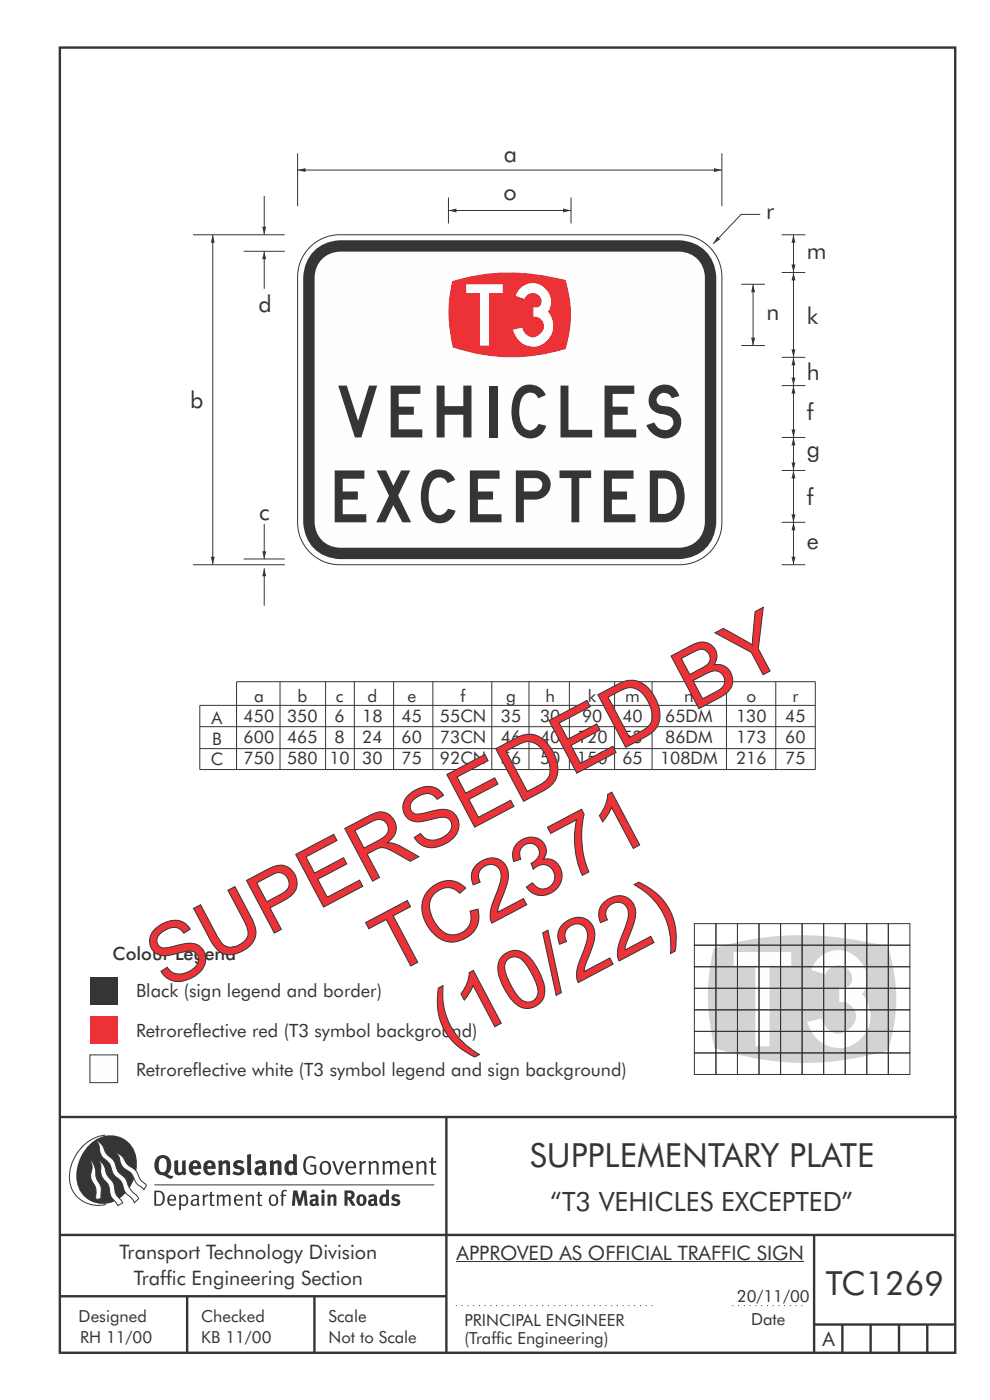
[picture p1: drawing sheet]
<svg xmlns="http://www.w3.org/2000/svg" width="210mm" height="297mm" viewBox="0 0 210 297" stroke-linecap="round" stroke-linejoin="round" font-family="sans-serif">
<g fill="none" stroke="#373435" stroke-width=".51">
<path d="M12.7 10.1h189.9v276.9h-189.9zM12.7 237h190.3M94.7 236.9v50.1M12.7 262h190M12.7 275h82M39.7 275v12M66.7 275v12M172.7 262v25M172.7 281h30M178.7 281v6M184.7 281v6M190.7 281v6"/>
<path d="M196.7 281v6"/>
</g>
<path d="M96.7 277h41.8" fill="none" stroke="#373435" stroke-width=".21" stroke-dasharray=".2 1" stroke-linecap="butt"/>
<path d="M96.9 267.7h73.6" fill="none" stroke="#373435" stroke-width=".21"/>
<g fill="#373435">
<path d="M64.9 245.6a1.61 1.61 0 0 1 2.1 0l-.2 .3a1.17 1.17 0 0 0-1.4-.2 1.17 1.17 0 0 0-.6 1.3 1.42 1.42 0 0 0 1.2 1.8l.7-.1v-1.2h-.8l-.1-.4h1.3v1.8a1.82 1.82 0 0 1-2.2 0 1.82 1.82 0 0 1-.6-2.1l.2-.7z" fill-rule="evenodd"/>
<path d="M68.2 246.5a1.77 1.77 0 0 0 .4 2.7 1.39 1.39 0 0 0 1.4-.5 1.39 1.39 0 0 0 .2-1.5 1.19 1.19 0 0 0-2-.7zM68.5 246.8a.83 .83 0 0 1 1 .1 .83 .83 0 0 1 .2 .9 .75 .75 0 0 1-.6 1.1 .75 .75 0 0 1-.8-.9v-.9z" fill-rule="evenodd"/>
<path d="M70.5 246.3h.4l.8 2.4 .8-2.4h.5l-1.1 2.9h-.4z" fill-rule="evenodd"/>
<path d="M73.6 246.7a1.74 1.74 0 0 0 .5 2.5l.9-.1 .5-.2-.2-.3a.89 .89 0 0 1-1.1 .2 .89 .89 0 0 1-.4-1h1.7a1.15 1.15 0 0 0-.4-1.4 1.15 1.15 0 0 0-1.5 .3zM74 246.8a.67 .67 0 0 1 .8-.1 .67 .67 0 0 1 .3 .8h-1.3z" fill-rule="evenodd"/>
<path d="M76.2 246.4l.4-.1 .1 .4 .5-.4h.5l-.2 .5a.61 .61 0 0 0-.8 .6v1.8h-.4z" fill-rule="evenodd"/>
<path d="M78.1 246.4l.5-.1 .1 .4a.89 .89 0 0 1 .9-.4 .89 .89 0 0 1 .7 .7v2.2h-.4v-2.2l-.1-.2-.3-.1-.8 .3v2.2h-.4z" fill-rule="evenodd"/>
<path d="M81.1 246.4l.4-.1 .1 .4a.83 .83 0 0 1 .8-.4 .83 .83 0 0 1 .7 .4 .86 .86 0 0 1 .9-.4 .86 .86 0 0 1 .7 .7v2.2h-.4l-.1-2.4a.5 .5 0 0 0-.8 .1l-.2 .2v2.1h-.5v-2.3l-.4-.2-.7 .3v2.2h-.4z" fill-rule="evenodd"/>
<path d="M85.7 246.7a1.74 1.74 0 0 0 .5 2.5l.9-.1 .5-.2-.2-.3a.89 .89 0 0 1-1.1 .2 .89 .89 0 0 1-.4-1h1.7a1.15 1.15 0 0 0-.5-1.4 1.15 1.15 0 0 0-1.4 .3zM86 246.8a.67 .67 0 0 1 .9-.1 .67 .67 0 0 1 .3 .8h-1.3z" fill-rule="evenodd"/>
<path d="M88.3 246.4l.4-.1 .1 .4a.89 .89 0 0 1 .9-.4 .89 .89 0 0 1 .7 .7v2.2h-.4v-2.2l-.1-.2-.3-.1-.8 .3v2.2h-.4z" fill-rule="evenodd"/>
<path d="M91.5 245.6l.4-.1v.8h.7l-.2 .4h-.5v2.1l.1 .1h.5l.1 .3a.71 .71 0 0 1-1.2-.6v-1.9h-.3v-.4h.3z" fill-rule="evenodd"/>
<path d="M37 246.3l.8-.2v2a.46 .46 0 0 0 .2 .6 .46 .46 0 0 0 .6-.2v-2.2l.8-.2v2.4l.2 .5-.6 .3-.2-.3a1.03 1.03 0 0 1-1.2 .3 1.03 1.03 0 0 1-.6-1.1z" fill-rule="evenodd"/>
<path d="M40.4 246.5a1.64 1.64 0 0 0 0 2.3 1.64 1.64 0 0 0 2.3 .1l-.4-.4a.78 .78 0 0 1-.9 .2 .78 .78 0 0 1-.5-.7h1.8a1.37 1.37 0 0 0-.6-1.7 1.37 1.37 0 0 0-1.7 .2zM41 246.9a.48 .48 0 0 1 .7-.1 .48 .48 0 0 1 .2 .6h-1z" fill-rule="evenodd"/>
<path d="M43.5 246.5a1.65 1.65 0 0 0-.2 2 1.65 1.65 0 0 0 1.9 .7l.5-.3-.3-.4a.78 .78 0 0 1-.9 .3 .78 .78 0 0 1-.5-.8h1.8a1.37 1.37 0 0 0-.6-1.7 1.37 1.37 0 0 0-1.7 .2zM44.1 246.9a.48 .48 0 0 1 .6-.1 .48 .48 0 0 1 .2 .6h-.9z" fill-rule="evenodd"/>
<path d="M46.3 246.3l.7-.2 .1 .4a.95 .95 0 0 1 1-.3 .95 .95 0 0 1 .7 .8v2.3h-.8v-2.3l-.3-.2-.5 .3v2.2h-.8z" fill-rule="evenodd"/>
<path d="M49.7 246.5a1.73 1.73 0 0 1 2-.1l-.2 .5-.6-.2a.42 .42 0 0 0-.6 .3l.2 .2a1.23 1.23 0 0 1 1.4 1.1 1.47 1.47 0 0 1-2.3 .9l-.3-.2 .3-.6 .7 .3a.47 .47 0 0 0 .7-.3 .87 .87 0 0 0-1-.5l-.4-.2-.1-.4z" fill-rule="evenodd"/>
<path d="M54.1 246.5l.3 .6 .3-.2a.62 .62 0 0 1 .9 .1v.4a1.21 1.21 0 0 0-1.3 .3 1.21 1.21 0 0 0-.2 1.3 1.19 1.19 0 0 0 1.7 0l.5 .4 .4-.5-.3-.3v-1.4a.96 .96 0 0 0-1.3-1.1zM55 248l.6-.1v.7a.43 .43 0 0 1-.6 .1 .43 .43 0 0 1 0-.7z" fill-rule="evenodd"/>
<path d="M57.2 246.3l.7-.2 .1 .4a.95 .95 0 0 1 1-.3 .95 .95 0 0 1 .7 .8v2.3h-.8v-2.3l-.3-.2-.5 .3v2.2h-.8z" fill-rule="evenodd"/>
<path d="M62.2 244.8v1.5a1.29 1.29 0 0 0-1.4 .2 1.29 1.29 0 0 0-.5 1.3 1.24 1.24 0 0 0 .5 1.3 1.24 1.24 0 0 0 1.5 0l.1 .2h.7l-.1-4.4zM61.5 246.9l.4-.1 .3 .2v1.5l-.3 .1a.48 .48 0 0 1-.6-.4 1.52 1.52 0 0 1 .2-1.3z" fill-rule="evenodd"/>
<path d="M52.4 245l.8-.2 .2 4.5h-.8l-.1-.2z" fill-rule="evenodd"/>
</g>
<path d="M22.4 240.8a9 9 0 0 0-7.4 10.9 6.2 6.2 0 0 0 7.5 3.8M32.7 251.4h59.4" fill="none" stroke="#373435" stroke-width=".21"/>
<path d="M19.1 242.7a5.7 5.7 0 0 1 6.5-1.4 5.7 5.7 0 0 1 3.4 5.7 8.6 8.6 0 0 1-6.2 8.3 5.7 5.7 0 0 1-6.5-7 9.9 9.9 0 0 1 2.8-5.6z" fill-rule="evenodd" fill="#373435"/>
<path d="M24.4 244.5a3.1 3.1 0 0 1 2.3 2.2l.8 .7a3.2 3.2 0 0 1 2 2.4l.4 .6 1.2 1.1-.6 .9-.2-.3a3.5 3.5 0 0 1-1.9-2.1 3.8 3.8 0 0 0-2.1-2.2 3.5 3.5 0 0 1-1-2.2zM20.4 241.9a3.4 3.4 0 0 1 1.9 2.4l.7 .9a3.3 3.3 0 0 1 1.7 2.6 4.4 4.4 0 0 0 1.7 2l.3 .3a6.1 6.1 0 0 0 2.5 3.7l.2 .5-.9 .9a6.1 6.1 0 0 0-1.9-2.3l-.4-.7a3.6 3.6 0 0 0-1.9-2.8l-.6-1a3.6 3.6 0 0 0-1.9-2.8 3.7 3.7 0 0 1-.8-2.4zM21 246.1a3.4 3.4 0 0 1 1.5 2.7l.6 1a3.8 3.8 0 0 1 1.4 3.1l.3 .7 1.2 1.6-1 .5-.5-.7a3.2 3.2 0 0 1-1.3-2.8 4.3 4.3 0 0 0-1.4-2.2 4.7 4.7 0 0 1-.5-3zM19.2 246.1a5.1 5.1 0 0 1 1.2 3.7l.3 .7a3.1 3.1 0 0 1 .7 2.9l.1 .9-1.1 .2-.1-.8a3.5 3.5 0 0 0-.9-3.3 3.6 3.6 0 0 1 .1-2.5z" fill-rule="evenodd" fill="#fefefe" stroke="#373435" stroke-width=".21"/>
<g fill="#373435">
<path d="M33.4 245.5a2.51 2.51 0 0 0 .4 3.7l.8 .1a2.78 2.78 0 0 0 2 .7l.2-.6h-.6l-.7-.3a2.56 2.56 0 0 0 0-3.8 1.83 1.83 0 0 0-2.1 .2zM34 245.8a.87 .87 0 0 1 1 .1 .87 .87 0 0 1 .4 .9v.4a1.17 1.17 0 0 1-.9 1.5l-.3-.1a2.38 2.38 0 0 1-.2-2.8z" fill-rule="evenodd"/>
<path d="M33.1 252.9v2.6a1.12 1.12 0 0 0 1.2-.3 1.12 1.12 0 0 0 .2-1.2l-.1-.5-.3-.5zM32.7 252.6h1.1a1.67 1.67 0 0 1 1.2 1.6 1.67 1.67 0 0 1-1.3 1.6h-1zM36.1 253.9l-.2 .5h1.1a.55 .55 0 0 0-.3-.6 .55 .55 0 0 0-.6 .1zM35.8 253.7a.95 .95 0 0 1 1.2-.1 .95 .95 0 0 1 .4 1.1h-1.5a.72 .72 0 0 0 .4 .8 .72 .72 0 0 0 .9-.2l.1 .3a1.15 1.15 0 0 1-1.5 0 1.15 1.15 0 0 1-.2-1.5zM38.4 254.1v1.1a.7 .7 0 0 0 .9 .2 .7 .7 0 0 0 .2-.9 .61 .61 0 0 0-.4-.7 .61 .61 0 0 0-.7 .3zM38 253.5l.3-.1 .1 .4a.95 .95 0 0 1 1.2-.2 .95 .95 0 0 1 .3 1.2 .92 .92 0 0 1-.5 .9 .92 .92 0 0 1-1-.1v1.1l-.4 .1zM40.9 254.8a.5 .5 0 0 0 .2 .8 .5 .5 0 0 0 .7-.4v-.6zM40.5 253.7a1 1 0 0 1 1.7 .3v1.4l.2 .2-.2 .3-.3-.4a.78 .78 0 0 1-1.4 0 .78 .78 0 0 1 .8-1.1h.5a.58 .58 0 0 0-.3-.7 .58 .58 0 0 0-.7 .2zM43 253.5l.3-.1 .1 .4 .3-.3 .5-.1-.2 .4a.52 .52 0 0 0-.6 .5v1.5h-.4zM44.6 252.9l.4-.1-.1 .7h.6l-.1 .2h-.5v1.5a.35 .35 0 0 0 .6 .3v.3a.57 .57 0 0 1-.6 .1 .57 .57 0 0 1-.3-.6v-1.6h-.3v-.2h.3zM45.9 253.5l.4-.1 .1 .4 .2-.2a.64 .64 0 0 1 1 .2 .7 .7 0 0 1 .8-.4 .7 .7 0 0 1 .5 .6v1.8h-.4v-1.7l-.2-.4-.7 .4v1.7h-.3v-1.7a.38 .38 0 0 0-.3-.4 .38 .38 0 0 0-.5 .2l-.1 .2v1.7h-.4zM50.2 253.9l-.2 .5h1.1a.55 .55 0 0 0-.2-.6 .55 .55 0 0 0-.7 .1zM49.9 253.7a.95 .95 0 0 1 1.2-.1 .95 .95 0 0 1 .4 1.1h-1.5a.72 .72 0 0 0 .4 .8 .72 .72 0 0 0 .9-.2l.1 .3a1.15 1.15 0 0 1-1.5 0 1.15 1.15 0 0 1-.2-1.5zM52.1 253.5l.3-.1 .1 .4a.72 .72 0 0 1 .8-.4 .72 .72 0 0 1 .6 .6v1.8h-.4v-1.6a.45 .45 0 0 0-.3-.5 .45 .45 0 0 0-.5 .2l-.2 .2v1.7h-.3zM54.7 252.9l.4-.1v.7h.6l-.1 .2h-.5v1.5a.35 .35 0 0 0 .5 .3v.3a.57 .57 0 0 1-.6 .1 .57 .57 0 0 1-.3-.6v-1.6h-.3v-.2h.3zM57.6 253.8l-.2 .8a.65 .65 0 0 0 .3 .8 .65 .65 0 0 0 .8-.2l.1-.1a.93 .93 0 0 0-.7-1.4zM57.3 253.7a1.12 1.12 0 0 1 1.4 0 1.12 1.12 0 0 1 .2 1.5 1.01 1.01 0 0 1-1.2 .6 1.01 1.01 0 0 1-.7-1.2zM59.9 252.6l.5-.2 .5 .1-.2 .3-.3-.1-.3 .2v.6h.6l-.1 .2h-.5v2.1h-.4v-2.1h-.2v-.2h.2zM62.2 252.5l-.3 3.3h.7l.1-2.3 .6 2.3h.5l.7-2.3 .1 2.3h.7l-.3-3.3h-.9l-.5 2.2-.5-2.2zM65.7 253.7l.3 .4a.51 .51 0 0 1 .5-.3 .51 .51 0 0 1 .4 .4v.1a.88 .88 0 0 0-1.1 .3 .88 .88 0 0 0 .2 1.2 .9 .9 0 0 0 1.1-.2l.3 .3 .4-.4-.3-.3v-1a.87 .87 0 0 0-.4-.9 .87 .87 0 0 0-1 .2zM66.4 254.8l.5-.1v.6l-.1 .1h-.3l-.2-.2zM68.2 253.4v2.4h.6v-2.5zM68.1 252.7a.4 .4 0 0 0 .8 0 .4 .4 0 0 0-.8 0zM69.4 253.5l.1 2.3h.6v-1.7a.33 .33 0 0 1 .4-.2 .33 .33 0 0 1 .2 .3v1.6h.7v-1.8a.75 .75 0 0 0-.6-.6 .75 .75 0 0 0-.8 .2v-.3zM73.1 252.5v3.3h.6v-1.4l.3 .3 .7 1.1h.7l-.9-1.4a.94 .94 0 0 0 .7-1 .94 .94 0 0 0-.9-.9zM73.7 253.1a.51 .51 0 0 1 .7 .1 .51 .51 0 0 1-.1 .7h-.6zM75.9 253.7a1.19 1.19 0 0 0-.1 1.7 1.19 1.19 0 0 0 1.7 0 1.19 1.19 0 0 0 0-1.6 1.19 1.19 0 0 0-1.6-.1zM76.5 253.9l.2-.1a.99 .99 0 0 1 0 1.6 1.06 1.06 0 0 1-.2-1.5zM78.1 253.7l.3 .4a.51 .51 0 0 1 .5-.3 .51 .51 0 0 1 .4 .4v.1a.88 .88 0 0 0-1.1 .3 .88 .88 0 0 0 .2 1.2 .9 .9 0 0 0 1.1-.2l.3 .3 .4-.4-.2-.3v-1a.87 .87 0 0 0-.5-.9 .87 .87 0 0 0-1 .2zM78.9 254.8l.4-.1v.6l-.1 .1h-.3l-.2-.2zM81.9 252.3v1.2a1.2 1.2 0 0 0-1.4 .6 1.2 1.2 0 0 0 .2 1.4l.5 .3 .8-.1v.1h.6l-.1-3.4zM81.4 253.9l.5 .1-.1 1.2a.46 .46 0 0 1-.5 0 .46 .46 0 0 1-.2-.6zM83.3 253.5a.79 .79 0 0 0-.2 1 .79 .79 0 0 0 1 .4 .33 .33 0 0 1 0 .5 .33 .33 0 0 1-.5-.1l-.5-.2-.2 .5a1.15 1.15 0 0 0 1.2 .3 1.15 1.15 0 0 0 .8-1 1.49 1.49 0 0 0-1.2-.8 .4 .4 0 0 1 .3-.3 .4 .4 0 0 1 .4 .1l.2 .1 .2-.4a1.47 1.47 0 0 0-1.5-.1z" fill-rule="evenodd"/>
</g>
<path d="M155.4 277h15.1" fill="none" stroke="#373435" stroke-width=".21" stroke-dasharray=".2 1" stroke-linecap="butt"/>
<path d="M19.1 215.6h5.9v5.9h-5.9z" fill-rule="evenodd" fill="#ed3237"/>
<path d="M19.1 207.2h5.9v5.9h-5.9z" fill-rule="evenodd" fill="#373435"/>
<path d="M19.1 223.8h5.9v5.9h-5.9z" fill-rule="evenodd" fill="#fefefe" stroke="#373435" stroke-width=".21"/>
<path d="M151.4 201.2a65.5 65.5 0 0 1 34.9-.9l2.1 .5a35.6 35.6 0 0 1 0 22 60 60 0 0 1-36.9-.5 43.4 43.4 0 0 1-.1-21.1z" fill-rule="evenodd" fill="#d2d3d5"/>
<g fill="none" stroke="#373435" stroke-width=".21">
<path d="M42.4 149.6v13.7M42.4 158.8h130.5M42.4 154.2h130.5M42.4 149.6h130.5M50.2 144.6v18.7M50.2 144.6h122.7v18.7h-130.5M59.4 144.6v18.7M69.1 144.6v18.7M75.2 144.6v18.7M83.5 144.6v18.7M91.8 144.6v18.7M104.3 144.6v18.7"/>
<path d="M112.2 144.6v18.7M120.8 144.6v18.7M130.4 144.6v18.7M138.3 144.6v18.7M154.1 144.6v18.7M164.6 144.6v18.7M147.3 195.9h4.6v4.6h-4.6zM151.9 195.9h4.5v4.6h-4.5zM156.4 195.9h4.6v4.6h-4.6zM161 195.9h4.6v4.6h-4.6zM165.6 195.9h4.5v4.6h-4.5zM170.1 195.9h4.6v4.6h-4.6z"/>
<path d="M174.7 195.9h4.6v4.6h-4.6zM179.3 195.9h4.6v4.6h-4.6zM183.9 195.9h4.5v4.6h-4.5zM188.4 195.9h4.6v4.6h-4.6zM147.3 200.5h4.6v4.6h-4.6zM147.3 205.1h4.6v4.6h-4.6zM147.3 209.7h4.6v4.5h-4.6zM147.3 214.2h4.6v4.6h-4.6zM147.3 218.8h4.6v4.6h-4.6zM151.9 200.5h4.5v4.6h-4.5zM151.9 205.1h4.5v4.6h-4.5zM151.9 209.7h4.5v4.5h-4.5z"/>
<path d="M151.9 214.2h4.5v4.6h-4.5zM151.9 218.8h4.5v4.6h-4.5zM156.4 200.5h4.6v4.6h-4.6zM156.4 205.1h4.6v4.6h-4.6zM156.4 209.7h4.6v4.5h-4.6zM156.4 214.2h4.6v4.6h-4.6zM156.4 218.8h4.6v4.6h-4.6zM161 200.5h4.6v4.6h-4.6zM161 205.1h4.6v4.6h-4.6zM161 209.7h4.6v4.5h-4.6zM161 214.2h4.6v4.6h-4.6zM161 218.8h4.6v4.6h-4.6z"/>
<path d="M165.6 200.5h4.5v4.6h-4.5zM165.6 205.1h4.5v4.6h-4.5zM165.6 209.7h4.5v4.5h-4.5zM165.6 214.2h4.5v4.6h-4.5zM165.6 218.8h4.5v4.6h-4.5zM170.1 200.5h4.6v4.6h-4.6zM170.1 205.1h4.6v4.6h-4.6zM170.1 209.7h4.6v4.5h-4.6zM170.1 214.2h4.6v4.6h-4.6zM170.1 218.8h4.6v4.6h-4.6zM174.7 200.5h4.6v4.6h-4.6zM174.7 205.1h4.6v4.6h-4.6z"/>
<path d="M174.7 209.7h4.6v4.5h-4.6zM174.7 214.2h4.6v4.6h-4.6zM174.7 218.8h4.6v4.6h-4.6zM179.3 200.5h4.6v4.6h-4.6zM179.3 205.1h4.6v4.6h-4.6zM179.3 209.7h4.6v4.5h-4.6zM179.3 214.2h4.6v4.6h-4.6zM179.3 218.8h4.6v4.6h-4.6zM183.9 200.5h4.5v4.6h-4.5zM183.9 205.1h4.5v4.6h-4.5zM183.9 209.7h4.5v4.5h-4.5zM183.9 214.2h4.5v4.6h-4.5z"/>
<path d="M183.9 218.8h4.5v4.6h-4.5zM188.4 200.5h4.6v4.6h-4.6zM188.4 205.1h4.6v4.6h-4.6zM188.4 209.7h4.6v4.5h-4.6zM188.4 214.2h4.6v4.6h-4.6zM188.4 218.8h4.6v4.6h-4.6zM147.3 223.4h4.6v4.5h-4.6zM151.9 223.4h4.5v4.5h-4.5zM156.4 223.4h4.6v4.5h-4.6zM161 223.4h4.6v4.5h-4.6zM165.6 223.4h4.5v4.5h-4.5zM170.1 223.4h4.6v4.5h-4.6z"/>
<path d="M174.7 223.4h4.6v4.5h-4.6zM179.3 223.4h4.6v4.5h-4.6zM183.9 223.4h4.5v4.5h-4.5zM188.4 223.4h4.6v4.5h-4.6z"/>
</g>
<path d="M65.7 52.4a8.8 8.8 0 0 1 6.3-2.6h72.2a9 9 0 0 1 8.9 8.9v52.2a9 9 0 0 1-8.9 8.9h-72.2a8.9 8.9 0 0 1-8.9-8.9v-52.2a8.9 8.9 0 0 1 2.6-6.3z" fill-rule="evenodd" fill="#fefefe" stroke="#373435" stroke-width=".21"/>
<path d="M67 52.9a8.2 8.2 0 0 1 5-1.9h72.2a7.8 7.8 0 0 1 7.7 7.7v52.1a7.7 7.7 0 0 1-7.7 7.8h-72.2a7.7 7.7 0 0 1-7.7-7.8v-52.1a8.2 8.2 0 0 1 2.7-5.8z" fill-rule="evenodd" fill="#373435"/>
<path d="M68.3 55a5.5 5.5 0 0 1 3.8-1.6h72a5.4 5.4 0 0 1 5.4 5.4v52a5.3 5.3 0 0 1-5.4 5.4h-72a5.3 5.3 0 0 1-5.4-5.4v-52a5.7 5.7 0 0 1 1.6-3.8z" fill-rule="evenodd" fill="#fefefe"/>
<path d="M63.1 36.1h90" fill="none" stroke="#373435" stroke-width=".21"/>
<g fill="#373435">
<path d="M63.1 36.1l1.7-.4v.8z"/>
<path d="M151.4 35.7l1.7 .4-1.7 .4z"/>
</g>
<path d="M63.1 32.5v11.2M153.1 32.5v11.2M161.3 45.5h-4.1l-5.9 6.2M165.8 110.8h5" fill="none" stroke="#373435" stroke-width=".21"/>
<path d="M152.1 50.2l.6 .6-1.4 .9z" fill="#373435"/>
<path d="M95.9 59.7a42.2 42.2 0 0 1 24.1-.3 24.1 24.1 0 0 1 0 14.6 38.2 38.2 0 0 1-24-.3 29.4 29.4 0 0 1-.1-14z" fill-rule="evenodd" fill="#ed3237"/>
<path d="M95.1 44.7h26" fill="none" stroke="#373435" stroke-width=".21"/>
<g fill="#373435">
<path d="M95.1 44.7l1.7-.5v.9z"/>
<path d="M119.4 44.2l1.7 .5-1.7 .4z"/>
</g>
<path d="M95.1 41.9v5.5M168.3 110.8v9" fill="none" stroke="#373435" stroke-width=".21"/>
<g fill="#373435">
<path d="M168.3 110.8l.4 1.7h-.8z"/>
<path d="M167.9 118.1h.8l-.4 1.7z"/>
</g>
<path d="M168.3 99.8v11M165.8 119.8h5" fill="none" stroke="#373435" stroke-width=".21"/>
<g fill="#373435">
<path d="M168.3 99.8l.4 1.7h-.8z"/>
<path d="M167.9 109.1h.8l-.4 1.7z"/>
</g>
<path d="M165.8 99.8h5M168.3 92.8v7" fill="none" stroke="#373435" stroke-width=".21"/>
<g fill="#373435">
<path d="M168.3 92.8l.4 1.7h-.8z"/>
<path d="M167.9 98.1h.8l-.4 1.7z"/>
</g>
<path d="M165.8 92.8h5M168.3 81.8v11" fill="none" stroke="#373435" stroke-width=".21"/>
<g fill="#373435">
<path d="M168.3 81.8l.4 1.7h-.8z"/>
<path d="M167.9 91.1h.8l-.4 1.7z"/>
</g>
<path d="M165.8 49.8h5M168.3 49.8v8M165.8 81.8h5" fill="none" stroke="#373435" stroke-width=".21"/>
<g fill="#373435">
<path d="M168.3 49.8l.4 1.7h-.8z"/>
<path d="M167.9 56.1h.8l-.4 1.7z"/>
</g>
<path d="M165.8 57.8h5M168.3 57.8v18" fill="none" stroke="#373435" stroke-width=".21"/>
<g fill="#373435">
<path d="M168.3 57.8l.4 1.7h-.8z"/>
<path d="M167.9 74.1h.8l-.4 1.7z"/>
</g>
<path d="M165.8 75.8h5M168.3 75.8v6" fill="none" stroke="#373435" stroke-width=".21"/>
<g fill="#373435">
<path d="M168.3 75.8l.4 1.7h-.8z"/>
<path d="M167.9 80.1h.8l-.4 1.7z"/>
</g>
<path d="M157.2 60.3h5M159.7 60.3v13" fill="none" stroke="#373435" stroke-width=".21"/>
<g fill="#373435">
<path d="M159.7 60.3l.5 1.7h-.9z"/>
<path d="M159.3 71.6h.9l-.5 1.7z"/>
</g>
<path d="M45.1 49.8v70M121.1 41.9v5.5M157.2 73.3h5" fill="none" stroke="#373435" stroke-width=".21"/>
<g fill="#373435">
<path d="M45.1 49.8l.4 1.7h-.8z"/>
<path d="M44.7 118.1h.8l-.4 1.7z"/>
</g>
<path d="M41 49.8h19.4M51.7 53.3h8.7M56 41.6v8.2M41 119.8h19.4M51.7 118.6h8.7" fill="none" stroke="#373435" stroke-width=".21"/>
<path d="M55.6 48.1h.9l-.5 1.7z" fill="#373435"/>
<path d="M56 111.2v7.4" fill="none" stroke="#373435" stroke-width=".21"/>
<path d="M55.6 116.9h.9l-.5 1.7z" fill="#373435"/>
<path d="M56 53.3v8" fill="none" stroke="#373435" stroke-width=".21"/>
<path d="M56 53.3l.5 1.7h-.9z" fill="#373435"/>
<path d="M56 120.6v7.9" fill="none" stroke="#373435" stroke-width=".21"/>
<path d="M56 120.6l.5 1.6h-.9z" fill="#373435"/>
<g font-size="20" fill="#fefefe">
<text x="155.6" y="222">T</text>
<text x="171.2" y="222">3</text>
</g>
<g font-size="17.6" fill="#ed3237">
<text x="83.1" y="207.1" transform="rotate(-28 83.1 207.1)">TC2371</text>
<text x="35.3" y="210" transform="rotate(-28 35.3 210)">SUPERSEDED BY</text>
<text x="95.3" y="222.9" transform="rotate(-28 95.3 222.9)">(10/22)</text>
</g>
<text font-size="13" fill="#fefefe" x="98.9" y="73.3">T3</text>
<g font-size="11" fill="#373435">
<text x="71.7" y="92.8">VEHICLES</text>
<text x="71" y="110.8">EXCEPTED</text>
</g>
<g font-size="7.1" fill="#373435">
<text x="112.4" y="247.6">SUPPLEMENTARY PLATE</text>
<text x="175.2" y="274.6">TC1269</text>
</g>
<text font-size="5.6" fill="#373435" x="116.7" y="256.9">“T3 VEHICLES EXCEPTED”</text>
<g font-size="4.9" fill="#373435">
<text x="106.9" y="34.5">a</text>
<text x="106.8" y="42.5">o</text>
<text x="162.5" y="46.4">r</text>
<text x="171.1" y="54.9">m</text>
<text x="54.8" y="66.1">d</text>
<text x="162.6" y="67.9">n</text>
<text x="171.1" y="68.7">k</text>
<text x="171.1" y="80.7">h</text>
<text x="40.4" y="86.6">b</text>
<text x="171.1" y="89.2">f</text>
<text x="171.1" y="96.9">g</text>
<text x="171.1" y="107.2">f</text>
<text x="55" y="110.3">c</text>
<text x="171.1" y="116.4">e</text>
</g>
<g font-size="4.2" fill="#373435">
<text x="25.4" y="267">Transport Technology Division</text>
<text x="96.9" y="267.2">APPROVED AS OFFICIAL TRAFFIC SIGN</text>
<text x="28.4" y="272.6">Traffic Engineering Section</text>
<text x="174.4" y="285.6">A</text>
</g>
<g font-size="3.9" fill="#373435">
<text x="23.9" y="203.7">Colour Legend</text>
<text x="28.9" y="211.6">Black (sign legend and border)</text>
<text x="28.9" y="220">Retroreflective red (T3 symbol background)</text>
<text x="28.9" y="228.2">Retroreflective white (T3 symbol legend and sign background)</text>
</g>
<g font-size="3.7" fill="#373435">
<text x="53.9" y="148.8">a</text>
<text x="63.1" y="148.8">b</text>
<text x="71.2" y="148.8">c</text>
<text x="78" y="148.8">d</text>
<text x="86.4" y="148.8">e</text>
<text x="97.7" y="148.8">f</text>
<text x="107.4" y="148.8">g</text>
<text x="115.7" y="148.8">h</text>
<text x="124.7" y="148.8">k</text>
<text x="132.6" y="148.8">m</text>
<text x="145.1" y="148.8">n</text>
<text x="158.3" y="148.8">o</text>
<text x="168.1" y="148.8">r</text>
<text x="44.9" y="153.6">A</text>
<text x="51.7" y="153.2">450</text>
<text x="60.9" y="153.2">350</text>
<text x="71" y="153.2">6</text>
<text x="76.9" y="153.2">18</text>
<text x="85.2" y="153.2">45</text>
<text x="93.3" y="153.2">55CN</text>
<text x="106.2" y="153.2">35</text>
<text x="114.6" y="153.2">30</text>
<text x="123.5" y="153.2">90</text>
<text x="132" y="153.2">40</text>
<text x="141.1" y="153.2">65DM</text>
<text x="156.1" y="153.2">130</text>
<text x="166.6" y="153.2">45</text>
<text x="45" y="158">B</text>
<text x="51.7" y="157.6">600</text>
<text x="60.9" y="157.6">465</text>
<text x="71" y="157.6">8</text>
<text x="76.9" y="157.6">24</text>
<text x="85.2" y="157.6">60</text>
<text x="93.3" y="157.6">73CN</text>
<text x="106.2" y="157.6">46</text>
<text x="114.6" y="157.6">40</text>
<text x="122.4" y="157.6">120</text>
<text x="132" y="157.6">53</text>
<text x="141.1" y="157.6">86DM</text>
<text x="156.1" y="157.6">173</text>
<text x="166.6" y="157.6">60</text>
<text x="44.7" y="162.4">C</text>
<text x="51.7" y="162">750</text>
<text x="60.9" y="162">580</text>
<text x="69.9" y="162">10</text>
<text x="76.9" y="162">30</text>
<text x="85.2" y="162">75</text>
<text x="93.3" y="162">92CN</text>
<text x="106.2" y="162">56</text>
<text x="114.6" y="162">50</text>
<text x="122.4" y="162">150</text>
<text x="132" y="162">65</text>
<text x="140" y="162">108DM</text>
<text x="156.1" y="162">216</text>
<text x="166.6" y="162">75</text>
</g>
<g font-size="3.5" fill="#373435">
<text x="16.7" y="280.4">Designed</text>
<text x="42.7" y="280.4">Checked</text>
<text x="69.7" y="280.4">Scale</text>
<text x="98.5" y="281.3">PRINCIPAL ENGINEER</text>
<text x="156.3" y="276.2">20/11/00</text>
<text x="159.3" y="281">Date</text>
<text x="17" y="284.8">RH 11/00</text>
<text x="42.7" y="284.8">KB 11/00</text>
<text x="69.7" y="285">Not to Scale</text>
<text x="98.5" y="285.1">(Traffic Engineering)</text>
</g>
</svg>
